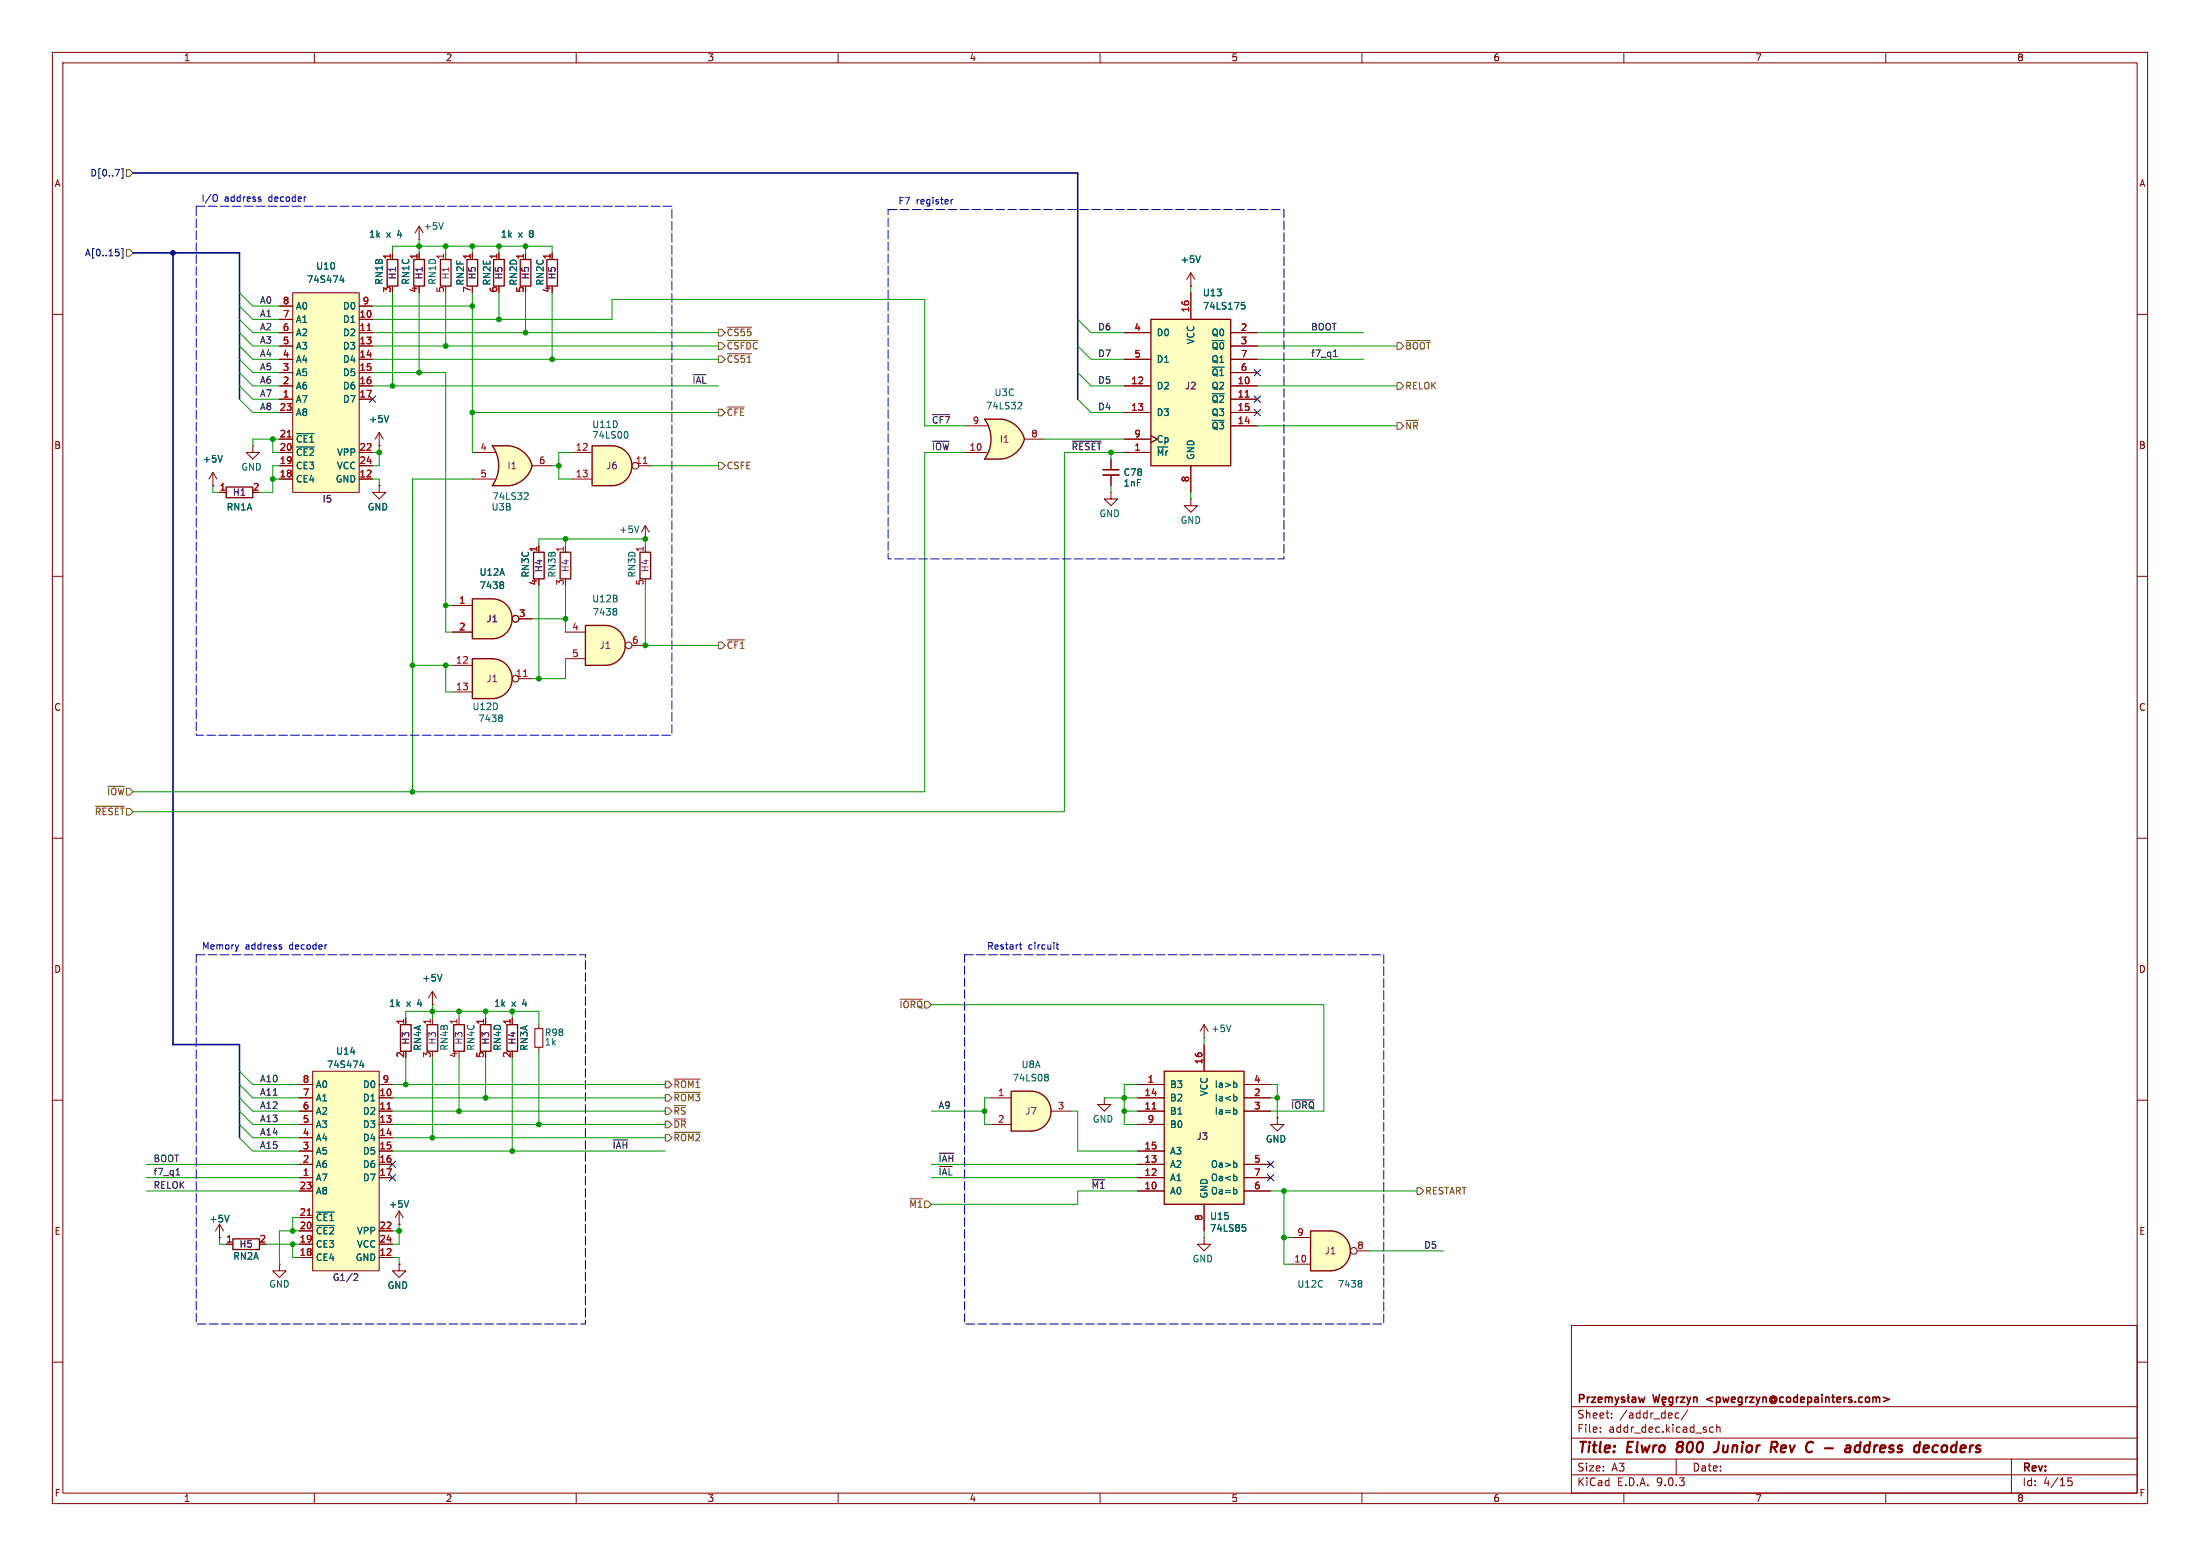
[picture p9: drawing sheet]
<svg xmlns="http://www.w3.org/2000/svg" width="420mm" height="297mm" viewBox="0 0 420 297" stroke-linecap="round" stroke-linejoin="round" font-family="sans-serif">
<g fill="none" stroke="#840000" stroke-width=".19">
<path d="M10 10h400v277h-400zM12 12h396v273h-396zM60 10v2M110 10v2M160 10v2M210 10v2M260 10v2M310 10v2M360 10v2M10 60h2M408 60h2M10 110h2"/>
<path d="M408 110h2M10 160h2M408 160h2M10 210h2M408 210h2M41.9 236.2h.1M41.9 233.7l-.8 1.2M41.9 233.7l.8 1.2M41.9 233.7v2.5M300 253h108v32h-108zM10 260h2M300 278.5h108"/>
<path d="M300 274.5h108M300 268.5h108M305.5 273.2v.2M305.5 272.5v.1M307.7 270.5v.2M307.7 269.8v.1M319.8 270.4l.3 .3 .4-.1M320 278.5v3M320.5 269.8l-.4-.1-.3 .3M322.2 269.1l-1.3 1.9M327.1 272.5l-.4-.1-.3 .3 .1 .6h.6M327.7 272.5l.2-.1 .4 .1 .1 .9"/>
<path d="M327.7 271.9v1.5M384 278.5v6.5M408 260h2M60 285v2M110 285v2M160 285v2M210 285v2M260 285v2M300 281.5h108M310 285v2M360 285v2M395.5 282.1h-.7l-.1 .7 .2-.1h.5l.2 .2-.1 .5-.2 .2-.6-.2"/>
</g>
<path d="M320.2 276.3l-.2 .5 .2 .3M328.2 275.2l-.2 1.4a.74 .74 0 0 1-.9 .6M338.3 275.2l.9 .1a.58 .58 0 0 1-.3 1h-.8M338.6 276.3l.5 .9M352.4 276h.8M354.3 276h.8M355 277.1l-.6 .1M355.2 275.2l-.2 2M356.4 275.9l-.5 .4v.5l.1 .3 .6 .1M370 276a.66 .66 0 0 0-1 .3l-.1 .5 .2 .3h.7" fill="none" stroke="#840000" stroke-width=".4"/>
<g fill="none" stroke="#840000" stroke-width=".3">
<path d="M301.5 267l.8-.1 .1-.2-.1-.4-.2-.1h-.6v1.5M303 266.7v1M303.5 266.7l-.3 .1-.2 .2M303.8 266.7h.8l-.8 1h.8M305.1 267.2l.7-.2v-.2l-.5-.1-.2 .2 .1 .7h.6M306.5 266.8l.4-.1 .2 .2M306.5 266.7v1M307.1 266.9l.2-.2 .4 .1 .1 .9M307.1 266.9v.8M308.3 266.7l.4 1M308.7 267.7l-.4 .5M309 266.7l-.3 1"/>
<path d="M310.1 266.8l-.3-.1-.3 .2 .1 .2 .5 .2v.3h-.6M310.8 266.2v1.3l.2 .2M311 266.7l-.4 .3M311.6 266.8h.6l.1 .9M312.3 267l-.5 .1a.29 .29 0 0 0-.3 .3 .29 .29 0 0 0 .3 .3l.5-.1M312.8 266.7l.3 1 .3-.7 .3 .7 .3-1M315.5 266.2l.4 1.5 .3-1.1 .3 1.1 .3-1.5M317.3 267.2l.7-.2v-.2l-.5-.1-.2 .2 .1 .7h.6M317.7 267.7l-.2 .3 .3 .2M319.3 266.8l-.4-.1-.3 .3 .2 .6h.5M319.3 266.7v1.2l-.3 .3-.3-.1M320 266.7v1"/>
<path d="M320.5 266.7l-.3 .1-.2 .2M320.8 266.7h.8l-.8 1h.8M322 266.7l.4 1M322.4 267.7l-.4 .5M322.8 266.7l-.4 1M323.3 266.8l.2-.1 .4 .1 .1 .9M323.3 266.7v1M359.5 266.7l1.2 .4-1.2 .4"/>
</g>
<path d="M43.7 232l-.4 1.2" fill="none" stroke="#006464" stroke-width=".19"/>
<path d="M115.6 119.4a3.8 3.8 0 0 1 3.8 3.8 3.8 3.8 0 0 1-3.8 3.8z" fill="#ffffc2" stroke="#ffffc2" stroke-width=".19"/>
<path d="M111.8 119.4h3.8v7.6h-3.8z" fill="#ffffc2"/>
<path d="M111.8 119.4h3.8a3.8 3.8 0 0 1 3.8 3.8 3.8 3.8 0 0 1-3.8 3.8h-3.8zM122.2 105.4h2v5.1h-2z" fill="none" stroke="#840000" stroke-width=".25"/>
<g fill="none" stroke="#840000" stroke-width=".19">
<path d="M72.4 92.7v1.3h1.3l-1.3 1.3-1.3-1.3h1.3M72.4 92.7h.1M123.2 102.9h.1M123.2 100.3v2.6M123.2 104.1v1.3M123.2 100.3l-.8 1.3M123.2 100.3l.8 1.3M107.9 120.7h3.9M107.9 125.7h3.9M120.6 123.2h2.6"/>
<circle cx="120" cy="123.2" r=".63"/>
</g>
<path d="M117.5 116.1l.2 .3-.2 .3 .2 .2v.3l-.2 .2M122 100.4l-.5 1.3" fill="none" stroke="#006464" stroke-width=".19"/>
<path d="M116.8 85.1a3.8 3.8 0 0 1 3.8 3.8 3.8 3.8 0 0 1-3.8 3.8z" fill="#ffffc2" stroke="#ffffc2" stroke-width=".19"/>
<path d="M113 85.1h3.8v7.6h-3.8z" fill="#ffffc2"/>
<path d="M113 85.1h3.8a3.8 3.8 0 0 1 3.8 3.8 3.8 3.8 0 0 1-3.8 3.8h-3.8z" fill="none" stroke="#840000" stroke-width=".25"/>
<g fill="none" stroke="#840000" stroke-width=".19">
<path d="M109.2 86.4h3.8M109.2 91.4h3.8M121.9 88.9h2.6M229.9 236.2v1.3h1.2l-1.2 1.3-1.3-1.3h1.3M229.9 236.2h.1"/>
<circle cx="121.3" cy="88.9" r=".63"/>
</g>
<path d="M122.8 88.5h.7" fill="none" stroke="#a90000" stroke-width=".19"/>
<path d="M119.6 82.4a.79 .79 0 0 1 0 1.2" fill="none" stroke="#006464" stroke-width=".19"/>
<path d="M222.2 204.5h15.3v25.4h-15.3z" fill="#ffffc2"/>
<path d="M222.2 204.5h15.3v25.4h-15.3z" fill="none" stroke="#840000" stroke-width=".25"/>
<g fill="none" stroke="#840000" stroke-width=".19">
<path d="M102.9 195.6v.7M102.9 199.9v.8M229.9 199.4v5.1M217.2 207h5M217.2 209.6h5M217.2 212.1h5M217.2 214.6h5M217.2 219.7h5M237.5 207h5.1M237.5 209.6h5.1M237.5 212.1h5.1M243.8 213.4v1.2h1.3l-1.3 1.3-1.2-1.3h1.2"/>
<path d="M243.8 213.4h.1M217.2 222.2h5M217.2 224.8h5M217.2 227.3h5M229.9 229.9v5M237.5 222.2h5.1M237.5 224.8h5.1M237.5 227.3h5.1"/>
</g>
<path d="M220 211.7h.7" fill="none" stroke="#a90000" stroke-width=".19"/>
<path d="M235.6 206.7l.4 .1 .1 .2v.5l-.5 .1M235.6 209.3h.4l.1 .2v.5l-.5 .1M235.6 211.8l.4 .1 .1 .2v.4l-.5 .2M235.9 222l.2 .2v.4l-.2 .2M235.9 224.5l.2 .3v.3l-.2 .3M235.9 227.1l.2 .2v.4l-.2 .2M237.2 233.8h.6M237.3 234.2h.3l.2 .3-.1 .5h-.4" fill="none" stroke="#006464" stroke-width=".19"/>
<path d="M102.1 196.3h1.5v3.6h-1.5z" fill="none" stroke="#840000" stroke-width=".2"/>
<path d="M254 234.9a3.8 3.8 0 0 1 3.8 3.9 3.8 3.8 0 0 1-3.8 3.8z" fill="#ffffc2" stroke="#ffffc2" stroke-width=".19"/>
<path d="M250.2 234.9h3.8v7.7h-3.8z" fill="#ffffc2"/>
<path d="M44.4 236.5h5.1v2h-5.1zM250.2 234.9h3.8a3.8 3.8 0 0 1 3.8 3.9 3.8 3.8 0 0 1-3.8 3.8h-3.8z" fill="none" stroke="#840000" stroke-width=".25"/>
<g fill="none" stroke="#840000" stroke-width=".19">
<path d="M72.4 85.1h.1M72.4 82.6l-.8 1.2M72.4 82.6l.8 1.2M72.4 82.6v2.5M43.2 237.5h1.2M246.4 236.2h3.8M259.1 238.8h2.5M246.4 241.3h3.8"/>
<circle cx="258.4" cy="238.8" r=".63"/>
</g>
<path d="M74.2 79.3l-.4 1.3M259.7 244.4l.3 .3-.3 .3 .3 .2v.2l-.3 .3" fill="none" stroke="#006464" stroke-width=".19"/>
<path d="M59.7 204.5h12.7v38.1h-12.7z" fill="#ffffc2"/>
<g fill="none" stroke="#840000" stroke-width=".19">
<path d="M48.3 85.1v1.3h1.2l-1.2 1.2-1.3-1.2h1.3M48.3 85.1h.1M92.7 194.3v1.3M97.8 194.3v1.3M57.1 207h2.6M57.1 209.6h2.6M57.1 212.1h2.6M57.1 214.6h2.6M57.1 217.2h2.6M57.1 219.7h2.6M59.7 204.5h12.7v38.1h-12.7zM72.4 207h2.5"/>
<path d="M72.4 209.6h2.5M72.4 212.1h2.5M72.4 214.6h2.5M72.4 217.2h2.5M72.4 219.7h2.5M57.1 222.2h2.6M57.1 224.8h2.6M57.1 227.3h2.6M57.1 232.4h2.6M57.1 234.9h2.6M57.1 237.5h2.6M72.4 222.2h2.5"/>
<path d="M72.4 224.8h2.5M72.4 234.9h2.5M72.4 237.5h2.5M53.3 241.3v1.3h1.3l-1.3 1.2-1.2-1.2h1.2M53.3 241.3h.1M57.1 240h2.6M72.4 240h2.5M76.2 241.3v1.3h1.3l-1.3 1.2-1.3-1.2h1.3M76.2 241.3h.1"/>
</g>
<path d="M69 202.4l-.3 1h.8M69.3 202.9v.9M60.4 231.4h3.4M60.4 233.9h3.4" fill="none" stroke="#006464" stroke-width=".19"/>
<path d="M73.9 211.7h.7M58.7 232h.7" fill="none" stroke="#a90000" stroke-width=".19"/>
<path d="M67.8 243.1l.4 .1 .1 .3-.8 .9h.8" fill="none" stroke="#840084" stroke-width=".19"/>
<path d="M91.7 195.6h2v5.1h-2zM96.8 195.6h2v5.1h-2z" fill="none" stroke="#840000" stroke-width=".25"/>
<path d="M196.8 208.3a3.8 3.8 0 0 1 3.8 3.8 3.8 3.8 0 0 1-3.8 3.8z" fill="#ffffc2" stroke="#ffffc2" stroke-width=".19"/>
<path d="M193 208.3h3.8v7.6h-3.8z" fill="#ffffc2"/>
<path d="M193 208.3h3.8a3.8 3.8 0 0 1 3.8 3.8 3.8 3.8 0 0 1-3.8 3.8h-3.8z" fill="none" stroke="#840000" stroke-width=".25"/>
<g fill="none" stroke="#840000" stroke-width=".19">
<path d="M227.3 54.6h.1M227.3 52.1l-.7 1.2M227.3 52.1l.8 1.2M227.3 52.1v2.5M212.1 94v1.3h1.3l-1.3 1.2-1.3-1.2h1.3M212.1 94h.1M212.1 87.6v2.1M212.1 90.7v2M227.3 95.3v1.2h1.3l-1.3 1.3-1.2-1.3h1.2M227.3 95.3h.1M189.2 209.6h3.8M189.2 214.6h3.8"/>
<path d="M200.7 212.1h3.8M210.8 209.6v1.2h1.3l-1.3 1.3-1.3-1.3h1.3M210.8 209.6h.1"/>
</g>
<path d="M229.1 48.8l-.4 1.3M199.7 205h.2l.2 .3-.2 .3M199.7 205.6h.2M199.9 205.6l.2 .2v.3l-.1 .2h-.3" fill="none" stroke="#006464" stroke-width=".19"/>
<path d="M210.6 89.7h3" fill="none" stroke="#840000" stroke-width=".3"/>
<path d="M210.6 90.7h3" fill="none" stroke="#840000" stroke-width=".33"/>
<path d="M219.7 61h15.2v27.9h-15.2z" fill="#ffffc2"/>
<path d="M89.2 49.5h2v5.1h-2zM219.7 61h15.2v27.9h-15.2z" fill="none" stroke="#840000" stroke-width=".25"/>
<g fill="none" stroke="#840000" stroke-width=".19">
<path d="M90.2 48.3v1.2M227.3 55.9v5.1M214.6 63.5h5.1M214.6 68.6h5.1M214.6 73.7h5.1M214.6 78.7h5.1M234.9 63.5h5.1M234.9 68.6h5.1M234.9 73.7h5.1M234.9 78.7h5.1M234.9 66h5.1M234.9 71.1h5.1"/>
<path d="M234.9 76.2h5.1M214.6 83.8h5.1M214.6 86.4h5.1M219.7 83.2l1.3 .6-1.3 .7M227.3 88.9v5.1M234.9 81.3h5.1"/>
</g>
<path d="M237.7 75.8h.8" fill="none" stroke="#a90000" stroke-width=".19"/>
<path d="M237 57.7h.6M237.1 58.2h.3l.3 .3-.1 .4-.5 .1" fill="none" stroke="#006464" stroke-width=".19"/>
<path d="M94 125.7a3.8 3.8 0 0 1 3.8 3.8 3.8 3.8 0 0 1-3.8 3.9z" fill="#ffffc2" stroke="#ffffc2" stroke-width=".19"/>
<path d="M90.2 125.7h3.8v7.7h-3.8z" fill="#ffffc2"/>
<path d="M90.2 125.7h3.8a3.8 3.8 0 0 1 3.8 3.8 3.8 3.8 0 0 1-3.8 3.9h-3.8z" fill="none" stroke="#840000" stroke-width=".25"/>
<g fill="none" stroke="#840000" stroke-width=".19">
<path d="M86.4 127h3.8M86.4 132.1h3.8M99.1 129.5h2.5"/>
<circle cx="98.4" cy="129.5" r=".63"/>
</g>
<path d="M99.9 129.1h.8" fill="none" stroke="#a90000" stroke-width=".19"/>
<path d="M95.7 136.5l.2 .2-.2 .3 .2 .3v.2l-.2 .2" fill="none" stroke="#006464" stroke-width=".19"/>
<path d="M94 114.3a3.8 3.8 0 0 1 3.8 3.8 3.8 3.8 0 0 1-3.8 3.8z" fill="#ffffc2" stroke="#ffffc2" stroke-width=".19"/>
<path d="M90.2 114.3h3.8v7.6h-3.8z" fill="#ffffc2"/>
<path d="M73.9 49.5h2v5.1h-2zM79 49.5h2v5.1h-2zM90.2 114.3h3.8a3.8 3.8 0 0 1 3.8 3.8 3.8 3.8 0 0 1-3.8 3.8h-3.8zM76.5 195.6h2v5.1h-2zM81.5 195.6h2.1v5.1h-2.1zM86.6 195.6h2v5.1h-2z" fill="none" stroke="#840000" stroke-width=".25"/>
<g fill="none" stroke="#840000" stroke-width=".19">
<path d="M74.9 48.3v1.2M80 45.7h.1M80 43.2l-.8 1.3M80 43.2l.8 1.3M80 43.2v2.5M80 48.3v1.2M40.6 92.7h.1M40.6 90.2l-.7 1.2M40.6 90.2l.8 1.2M40.6 90.2v2.5M86.4 115.6h3.8M99.1 118.1h2.5"/>
<path d="M86.4 120.7h3.8M77.5 194.3v1.3M82.5 191.8h.1M82.5 189.2l-.7 1.3M82.5 189.2l.8 1.3M82.5 189.2v2.6M82.5 194.3v1.3M87.6 194.3v1.3"/>
<circle cx="98.4" cy="118.1" r=".63"/>
</g>
<path d="M84.6 42.5l-.4 1.3M42.5 86.9l-.5 1.3M95.9 111.1l.2 .2-.2 .3 .2 .3v.2l-.2 .2M84.4 186l-.5 1.3" fill="none" stroke="#006464" stroke-width=".19"/>
<path d="M188 80h3.1M188 87.6h3.1" fill="none" stroke="#ffffc2" stroke-width=".19"/>
<g fill="#ffffc2" stroke="#ffffc2" stroke-width=".19">
<path d="M190.6 82.5l5 1.3a5.2 5.2 0 0 1-4.4 3.8z"/>
<path d="M191.2 80a5.1 5.1 0 0 1 4.4 3.8l-5 1.3z"/>
</g>
<path d="M188 80h3.1v7.6h-3.1a6.7 6.7 0 0 0 0-7.6z" fill="#ffffc2"/>
<path d="M104.4 49.5h2v5.1h-2zM188 80h3.1a5.1 5.1 0 0 1 4.5 3.8 5.2 5.2 0 0 1-4.4 3.8h-3.2a6.6 6.6 0 0 0 0-7.6zM101.9 105.4h2v5.1h-2z" fill="none" stroke="#840000" stroke-width=".25"/>
<path d="M105.4 48.3v1.2M184.1 81.3h4.4M184.1 86.4h4.4M195.6 83.8h3.8M102.9 104.1v1.3M229.9 198.1h.1M229.9 195.6l-.8 1.3M229.9 195.6l.7 1.3M229.9 195.6v2.5" fill="none" stroke="#840000" stroke-width=".19"/>
<path d="M194.5 76.8h.4l.2 .3-.8 .9h.8M235 195.7l-.4 1.2" fill="none" stroke="#006464" stroke-width=".19"/>
<path d="M94 85.1h3.2M94 92.7h3.2" fill="none" stroke="#ffffc2" stroke-width=".19"/>
<g fill="#ffffc2" stroke="#ffffc2" stroke-width=".19">
<path d="M96.6 87.5l5 1.4a5.2 5.2 0 0 1-4.4 3.8z"/>
<path d="M97.2 85.1a5.1 5.1 0 0 1 4.4 3.8l-5 1.3z"/>
</g>
<path d="M94 85.1h3.2v7.6h-3.2a6.7 6.7 0 0 0 0-7.6z" fill="#ffffc2"/>
<path d="M94.2 49.5h2.1v5.1h-2.1zM99.3 49.5h2v5.1h-2zM43.2 93h5.1v2h-5.1zM94 85.1h3.2a5.1 5.1 0 0 1 4.4 3.8 5.2 5.2 0 0 1-4.4 3.8h-3.2a6.6 6.6 0 0 0 0-7.6zM106.9 105.4h2.1v5.1h-2.1z" fill="none" stroke="#840000" stroke-width=".25"/>
<path d="M95.2 48.3v1.2M100.3 48.3v1.2M41.9 94h1.3M90.2 86.4h4.3M90.2 91.4h4.3M101.6 88.9h3.8M107.9 104.1v1.3M76.2 233.7h.1M76.2 231.1l-.8 1.3M76.2 231.1l.8 1.3M76.2 231.1v2.6" fill="none" stroke="#840000" stroke-width=".19"/>
<path d="M100.3 94.1h.4l.1 .3-.8 .9h.8M78 229.2l-.4 1.2" fill="none" stroke="#006464" stroke-width=".19"/>
<path d="M55.9 55.9h12.7v38.1h-12.7z" fill="#ffffc2"/>
<g fill="none" stroke="#840000" stroke-width=".19">
<path d="M53.3 58.4h2.6M55.9 55.9h12.7v38.1h-12.7zM68.6 58.4h2.5M74.9 48.3v1.2M80 48.3v1.2M85.1 48.3v1.2M90.2 48.3v1.2M95.2 48.3v1.2M100.3 48.3v1.2M105.4 48.3v1.2M227.3 54.6h.1M227.3 55.9v5.1"/>
<path d="M53.3 61h2.6M53.3 63.5h2.6M53.3 66h2.6M53.3 68.6h2.6M53.3 71.1h2.6M53.3 73.7h2.6M53.3 76.2h2.6M53.3 78.7h2.6M68.6 61h2.5M68.6 63.5h2.5M68.6 66h2.5M68.6 68.6h2.5"/>
<path d="M68.6 71.1h2.5M68.6 73.7h2.5M68.6 76.2h2.5M214.6 63.5h5.1M214.6 68.6h5.1M214.6 73.7h5.1M214.6 78.7h5.1M234.9 63.5h5.1M234.9 66h5.1M234.9 68.6h5.1M234.9 71.1h5.1M234.9 73.7h5.1"/>
<path d="M234.9 76.2h5.1M234.9 78.7h5.1M40.6 92.7h.1M41.9 94h1.3M53.3 83.8h2.6M53.3 86.4h2.6M53.3 88.9h2.6M53.3 91.4h2.6M68.6 86.4h2.5M68.6 88.9h2.5M68.6 91.4h2.5M72.4 92.7h.1"/>
<path d="M72.4 85.1h.1M212.1 87.6v2.1M212.1 90.7v2M214.6 83.8h5.1M214.6 86.4h5.1M219.7 83.2l1.3 .6-1.3 .7M227.3 88.9v5.1M234.9 81.3h5.1M86.4 115.6h3.8M99.1 118.1h2.5M102.9 104.1v1.3M86.4 120.7h3.8"/>
<path d="M77.5 194.3v1.3M82.5 191.8h.1M92.7 194.3v1.3M97.8 194.3v1.3M229.9 199.4v5.1M57.1 207h2.6M57.1 209.6h2.6M57.1 212.1h2.6M57.1 214.6h2.6M57.1 217.2h2.6M57.1 219.7h2.6M72.4 207h2.5"/>
<path d="M72.4 209.6h2.5M72.4 212.1h2.5M72.4 214.6h2.5M72.4 217.2h2.5M72.4 219.7h2.5M217.2 207h5M217.2 209.6h5M217.2 212.1h5M217.2 214.6h5M217.2 219.7h5M237.5 207h5.1M237.5 209.6h5.1"/>
<path d="M237.5 212.1h5.1M243.8 213.4h.1M41.9 236.2h.1M43.2 237.5h1.2M57.1 237.5h2.6M57.1 222.2h2.6M57.1 224.8h2.6M57.1 227.3h2.6M57.1 232.4h2.6M57.1 234.9h2.6M72.4 237.5h2.5M72.4 222.2h2.5"/>
<path d="M72.4 224.8h2.5M72.4 234.9h2.5M76.2 233.7h.1M217.2 222.2h5M217.2 224.8h5M217.2 227.3h5M229.9 229.9v5M237.5 222.2h5.1M237.5 224.8h5.1M237.5 227.3h5.1M57.1 240h2.6M72.4 240h2.5"/>
<path d="M76.2 241.3h.1"/>
<circle cx="98.4" cy="118.1" r=".63"/>
</g>
<g fill="none" stroke="#006464" stroke-width=".19">
<path d="M65.2 52.6l-.3 .9h.8M65.5 53.1v.8M229.1 48.8l-.4 1.3M237 57.7h.6M237.1 58.2h.3l.3 .3-.1 .4-.5 .1M74.2 79.3l-.4 1.3M42.5 86.9l-.5 1.3M56.6 82.8h3.4M56.6 85.3h3.4M95.9 111.1l.2 .2-.2 .3 .2 .3v.2l-.2 .2M84.4 186l-.5 1.3M69 202.4l-.3 1h.8"/>
<path d="M69.3 202.9v.9M235.6 206.7l.4 .1 .1 .2v.5l-.5 .1M235.6 209.3h.4l.1 .2v.5l-.5 .1M235.6 211.8l.4 .1 .1 .2v.4l-.5 .2M43.7 232l-.4 1.2M60.4 231.4h3.4M60.4 233.9h3.4M78 229.2l-.4 1.2M235.9 222l.2 .2v.4l-.2 .2M235.9 224.5l.2 .3v.3l-.2 .3M235.9 227.1l.2 .2v.4l-.2 .2M237.2 233.8h.6"/>
<path d="M237.3 234.2h.3l.2 .3-.1 .5h-.4"/>
</g>
<path d="M70.1 63.1h.7M237.7 75.8h.8M54.9 83.4h.7M73.9 211.7h.7M220 211.7h.7M58.7 232h.7" fill="none" stroke="#a90000" stroke-width=".19"/>
<path d="M84.1 49.5h2v5.1h-2z" fill="none" stroke="#840000" stroke-width=".25"/>
<g fill="none" stroke="#725600" stroke-width=".19">
<path d="M24.1 32.4h.7l.6 .6-.6 .7h-.7zM24.1 47.6h.7l.6 .7-.6 .6h-.7zM137.2 67.9h.6l.6 .7-.6 .6h-.6zM137.2 78.1h.6l.6 .6-.6 .7h-.6zM137.2 65.4h.6l.6 .6-.6 .7h-.6zM137.2 62.9h.6l.6 .6-.6 .6h-.6zM138.8 67.5h4.7M138.8 77.7h3.3M138.8 65h5.9M138.8 62.5h4.7M266.7 73h.6l.7 .7-.7 .6h-.6zM266.7 65.4h.6l.7 .6-.7 .7h-.6z"/>
<path d="M268.4 65h4.6M137.2 88.3h.6l.6 .6-.6 .6h-.6zM266.7 80.6h.6l.7 .7-.7 .6h-.6zM268.4 80.2h2.3M137.2 122.6h.6l.6 .6-.6 .6h-.6zM138.8 122.1h3.4M18.2 153.9h5.5M20.6 150.1h3.1M171.8 190.7h4.3M127 211.5h.6l.7 .6-.7 .6h-.6zM127 216.5h.6l.7 .7-.7 .6h-.6zM127 208.9h.6l.7 .7-.7 .6h-.6z"/>
<path d="M127 206.4h.6l.7 .6-.7 .6h-.6zM127 214h.6l.7 .6-.7 .7h-.6zM128.7 216.1h5M128.7 208.5h5M128.7 206h5M173.7 228.8h2.4M270.5 226.7h.6l.7 .6-.7 .7h-.6z"/>
</g>
<g fill="none" stroke="#000084" stroke-width=".19">
<path d="M23.2 32.2h.3v1.8h-.3M22.7 48.2v.5M23.2 47.4h.3v1.9h-.3M70.5 75.6l1.2 1.2M71.7 75.6l-1.2 1.2M239.4 70.5l1.2 1.2M239.4 78.1l1.2 1.2M239.4 75.6l1.2 1.2M240.6 70.5l-1.2 1.2M240.6 78.1l-1.2 1.2M240.6 75.6l-1.2 1.2M74.3 224.2l1.2 1.2"/>
<path d="M74.3 221.6l1.2 1.3M75.5 224.2l-1.2 1.2M75.5 221.6l-1.2 1.3M242 224.2l1.2 1.2M242 221.6l1.2 1.3M243.2 224.2l-1.2 1.2M243.2 221.6l-1.2 1.3"/>
</g>
<path d="M178 79.1h3.3M254.6 68.1h.7M254.8 67l.1-.2v1.3M178 84.2h3.2M204.7 84.2h5.5M246.6 210h4.3M33.6 224.3h.7M33.8 223.2l.2-.2v1.3" fill="none" stroke="#0f0f0f" stroke-width=".19"/>
<path d="M25.4 33h180.3v43.2M25.4 48.3h20.3v27.9M33 48.3v151.1h12.7v17.8" fill="none" stroke="#000084" stroke-width=".3"/>
<g fill="none" stroke="#009600" stroke-width=".19">
<path d="M45.7 58.4l2.6 2.6h5M45.7 55.9l2.6 2.5h5M71.1 58.4h19.1M74.9 48.3v-1.3h30.5v1.3M74.9 55.9v17.8M80 45.7v2.6M80 55.9v15.2M85.1 47v1.3M85.1 55.9v10.1M90.2 47v1.3M90.2 55.9v30.5M95.2 47v1.3"/>
<path d="M95.2 55.9v5.1M100.3 47v1.3M100.3 55.9v7.6M105.4 55.9v12.7M227.3 54.6v1.3M45.7 66l2.6 2.6h5M45.7 61l2.6 2.5h5M45.7 63.5l2.6 2.5h5M45.7 71.1l2.6 2.6h5M45.7 76.2l2.6 2.5h5M45.7 73.7l2.6 2.5h5M45.7 68.6l2.6 2.5h5"/>
<path d="M71.1 61h45.7v-3.8h59.7v24.1h7.6M71.1 68.6h66.1M71.1 63.5h66.1M71.1 66h66.1M71.1 73.7h66.1M71.1 71.1h14v49.6h1.3M90.2 78.7h47M205.7 66l2.6 2.6h6.3M205.7 61l2.6 2.5h6.3M205.7 71.1l2.6 2.6h6.3M205.7 76.2l2.6 2.5h6.3M240 68.6h20.3"/>
<path d="M240 63.5h20.3M240 66h26.7M240 73.7h26.7M40.6 92.7v1.3h1.3M52.1 83.8v2.6h1.2M52.1 91.4h1.2M53.3 83.8h-5v1.3M53.3 88.9h-1.2v5.1h-2.6M71.1 86.4h1.3M71.1 91.4h1.3v1.3M72.4 85.1v3.8h-1.3M90.2 91.4h-11.5v59.7"/>
<path d="M105.4 88.9h1.3M109.2 86.4h-2.5v5h2.5M124.5 88.9h12.7M184.1 86.4h-7.6v64.7h-151.1M199.4 83.8h15.2M212.1 86.4v1.2M212.1 92.7v1.3M214.6 86.4h-11.4v68.5h-177.8M227.3 94v1.3M240 81.3h26.7M85.1 115.6h1.3M101.6 118.1h6.3"/>
<path d="M102.9 104.1v-1.2h20.3v1.2M102.9 111.8v17.7M107.9 102.9v1.2M107.9 111.8v8.9M123.2 111.8v11.4h14M78.7 127h7.7M85.1 127v5.1h1.3M107.9 125.7v3.8h-6.3M77.5 194.3v-1.3h25.4v2.6M82.5 191.8v2.5M87.6 193v1.3M92.7 193v1.3"/>
<path d="M97.8 193v1.3M177.8 191.8h74.9v20.3h-10.1M229.9 198.1v1.3M45.7 212.1l2.6 2.5h8.8M45.7 209.6l2.6 2.5h8.8M45.7 217.2l2.6 2.5h8.8M45.7 207l2.6 2.6h8.8M45.7 214.6l2.6 2.6h8.8M45.7 204.5l2.6 2.5h8.8M74.9 214.6h52.1M74.9 212.1h52.1M74.9 219.7h52.1"/>
<path d="M74.9 209.6h52.1M74.9 217.2h52.1M74.9 207h52.1M77.5 201.9v5.1M82.5 201.9v15.3M87.6 201.9v10.2M92.7 201.9v7.7M97.8 201.9v17.8M102.9 200.7v13.9M177.8 212.1h10.2M189.2 209.6h-1.2v5h1.2M204.5 212.1h1.2v7.6h11.5"/>
<path d="M210.8 209.6h6.4M214.6 212.1h2.6M217.2 207h-2.6v7.6h2.6M242.6 209.6h1.2M242.6 207h1.2v6.4M27.9 222.2h29.2M27.9 227.3h29.2M27.9 224.8h29.2M41.9 236.2v1.3h1.3M50.8 237.5h6.3M55.9 237.5v2.5h1.2M57.1 232.4h-1.2v2.5"/>
<path d="M57.1 234.9h-3.8v6.4M74.9 234.9h1.3M76.2 233.7v3.8h-1.3M177.8 222.2h39.4M177.8 224.8h39.4M217.2 227.3h-11.5v2.6h-27.9M229.9 234.9v1.3M242.6 227.3h27.9M245.1 227.3v14h1.3M245.1 236.2h1.3M261.6 238.8h14M74.9 240h1.3v1.3"/>
</g>
<g fill="none" stroke="#0000c2" stroke-width=".19">
<path d="M41.2 37.2h.1a.81 .81 0 0 1-.1 1.2M49.5 38l.3 .1v.1l-.4 .2M49.5 37.6h.3M58.3 37.6h.1M181.6 38.1v.8M181.9 38.1l-.3 .2M194.8 179.9v1.1l.3 .2M201.8 179.9v1.1l.3 .2M45.5 180.3l-.3 .9M53.4 180.3l.4 .1M53.4 180.8h.4v.2l-.4 .2M62.3 180.3h.1"/>
<path d="M194.6 180.3h.5M201.6 180.3h.5"/>
</g>
<path d="M37.5 39.4h90.8v100.9h-90.8zM169.5 40h75.6v66.7h-75.6zM37.5 182.2h74.3v70.5h-74.3zM184.1 182.2h80.1v70.5h-80.1z" fill="none" stroke="#0000c2" stroke-width=".19" stroke-dasharray="1.7 .6"/>
<path d="M67.8 243.1l.4 .1 .1 .3-.8 .9h.8" fill="none" stroke="#840084" stroke-width=".19"/>
<g fill="#009600" stroke="#009600" stroke-width=".19">
<circle cx="102.9" cy="129.5" r=".46"/>
<circle cx="123.2" cy="123.2" r=".46"/>
<circle cx="123.2" cy="102.9" r=".46"/>
<circle cx="107.9" cy="118.1" r=".46"/>
<circle cx="107.9" cy="102.9" r=".46"/>
<circle cx="85.1" cy="115.6" r=".46"/>
<circle cx="78.7" cy="127" r=".46"/>
<circle cx="55.9" cy="234.9" r=".46"/>
<circle cx="55.9" cy="237.5" r=".46"/>
<circle cx="97.8" cy="193" r=".46"/>
<circle cx="82.5" cy="193" r=".46"/>
<circle cx="87.6" cy="193" r=".46"/>
<circle cx="92.7" cy="193" r=".46"/>
<circle cx="85.1" cy="127" r=".46"/>
<circle cx="78.7" cy="151.1" r=".46"/>
<circle cx="85.1" cy="66" r=".46"/>
<circle cx="80" cy="71.1" r=".46"/>
<circle cx="74.9" cy="73.7" r=".46"/>
<circle cx="72.4" cy="86.4" r=".46"/>
<circle cx="52.1" cy="83.8" r=".46"/>
<circle cx="52.1" cy="91.4" r=".46"/>
<circle cx="85.1" cy="47" r=".46"/>
<circle cx="80" cy="47" r=".46"/>
<circle cx="77.5" cy="207" r=".46"/>
<circle cx="76.2" cy="234.9" r=".46"/>
<circle cx="87.6" cy="212.1" r=".46"/>
<circle cx="97.8" cy="219.7" r=".46"/>
<circle cx="92.7" cy="209.6" r=".46"/>
<circle cx="82.5" cy="217.2" r=".46"/>
<circle cx="188" cy="212.1" r=".46"/>
<circle cx="102.9" cy="214.6" r=".46"/>
<circle cx="214.6" cy="209.6" r=".46"/>
<circle cx="100.3" cy="63.5" r=".46"/>
<circle cx="105.4" cy="68.6" r=".46"/>
<circle cx="90.2" cy="78.7" r=".46"/>
<circle cx="106.7" cy="88.9" r=".46"/>
<circle cx="243.8" cy="209.6" r=".46"/>
<circle cx="245.1" cy="227.3" r=".46"/>
<circle cx="214.6" cy="212.1" r=".46"/>
<circle cx="245.1" cy="236.2" r=".46"/>
<circle cx="95.2" cy="61" r=".46"/>
<circle cx="90.2" cy="58.4" r=".46"/>
<circle cx="90.2" cy="47" r=".46"/>
<circle cx="95.2" cy="47" r=".46"/>
<circle cx="100.3" cy="47" r=".46"/>
</g>
<circle cx="33" cy="48.3" r=".46" fill="#000084" stroke="#000084" stroke-width=".19"/>
<g font-size="2.8" fill="#840000">
<text x="301" y="277.9">Title:</text>
<text x="310.6" y="277.9">Elwro</text>
<text x="321" y="277.9">800</text>
<text x="329" y="277.9">Junior</text>
<text x="340.5" y="277.9">Rev</text>
<text x="348" y="277.9">C</text>
<text x="352.4" y="277.9">-</text>
<text x="357.2" y="277.9">address</text>
<text x="371.1" y="277.9">decoders</text>
</g>
<g font-size="2.1" fill="#840000">
<text x="326.5" y="268.2">&lt;pwegrzyn@codepainters.com&gt;</text>
<text x="301" y="273.7">File:</text>
<text x="301" y="271">Sheet:</text>
<text x="307.1" y="273.7">addr_dec.kicad_sch</text>
<text x="309.2" y="271">/addr_dec/</text>
<text x="301" y="281.1">Size:</text>
<text x="307.6" y="281.1">A3</text>
<text x="323" y="281.1">Date:</text>
<text x="386" y="281.3">Rev:</text>
<text x="301" y="283.9">KiCad</text>
<text x="308.7" y="283.9">E.D.A.</text>
<text x="316.3" y="283.9">9.0.3</text>
<text x="386" y="283.9">Id:</text>
<text x="390.1" y="283.9">4/15</text>
</g>
<g font-size="1.8" fill="#840000">
<text x="35" y="11.9">1</text>
<text x="85" y="11.9">2</text>
<text x="135" y="11.9">3</text>
<text x="185" y="11.9">4</text>
<text x="235" y="11.9">5</text>
<text x="285" y="11.9">6</text>
<text x="335" y="11.9">7</text>
<text x="385" y="11.9">8</text>
<text x="10.3" y="35.9">A</text>
<text x="408.3" y="35.9">A</text>
<text x="10.3" y="85.9">B</text>
<text x="408.2" y="85.9">B</text>
<text x="10.3" y="135.9">C</text>
<text x="408.2" y="135.9">C</text>
<text x="10.3" y="185.9">D</text>
<text x="408.2" y="185.9">D</text>
<text x="10.3" y="235.9">E</text>
<text x="408.3" y="235.9">E</text>
<text x="10.3" y="285.9">F</text>
<text x="35" y="286.9">1</text>
<text x="85" y="286.9">2</text>
<text x="135" y="286.9">3</text>
<text x="185" y="286.9">4</text>
<text x="235" y="286.9">5</text>
<text x="285" y="286.9">6</text>
<text x="335" y="286.9">7</text>
<text x="385" y="286.9">8</text>
<text x="408.3" y="285.9">F</text>
</g>
<g font-size="1.8" fill="#000084">
<text x="17.1" y="33.9">D[0..7]</text>
<text x="16.1" y="49.1">A[0..15]</text>
</g>
<g font-size="1.8" fill="#0000c2">
<text x="38.4" y="38.7">I/O</text>
<text x="42.8" y="38.7">address</text>
<text x="51.4" y="38.7">decoder</text>
<text x="171.4" y="39.2">F7</text>
<text x="174.9" y="39.2">register</text>
<text x="38.5" y="181.5">Memory</text>
<text x="46.8" y="181.5">address</text>
<text x="55.3" y="181.5">decoder</text>
<text x="188.3" y="181.5">Restart</text>
<text x="196.3" y="181.5">circuit</text>
</g>
<g font-size="1.8" fill="#006464">
<text x="70.4" y="45.6">1k</text>
<text x="73.8" y="45.6">x</text>
<text x="76" y="45.6">4</text>
<text x="80.8" y="44">+5V</text>
<text x="95.5" y="45.6">1k</text>
<text x="98.9" y="45.6">x</text>
<text x="101.1" y="45.6">8</text>
<text x="60.3" y="51.7">U10</text>
<text x="84.8" y="49.6" transform="rotate(-90 84.8 49.6)">1</text>
<text x="225.3" y="50.4">+5V</text>
<text x="56.4" y="59.3">A0</text>
<text x="58.5" y="54.2">74S474</text>
<text x="65.4" y="59.3">D0</text>
<text x="73.3" y="54.5" transform="rotate(-90 73.3 54.5)">RN1B</text>
<text x="78.3" y="54.5" transform="rotate(-90 78.3 54.5)">RN1C</text>
<text x="83.4" y="54.5" transform="rotate(-90 83.4 54.5)">RN1D</text>
<text x="88.7" y="54.6" transform="rotate(-90 88.7 54.6)">RN2F</text>
<text x="93.8" y="54.6" transform="rotate(-90 93.8 54.6)">RN2E</text>
<text x="98.9" y="54.6" transform="rotate(-90 98.9 54.6)">RN2D</text>
<text x="104" y="54.6" transform="rotate(-90 104 54.6)">RN2C</text>
<text x="229.5" y="56.7">U13</text>
<text x="229.5" y="59.3">74LS175</text>
<text x="56.4" y="61.8">A1</text>
<text x="56.4" y="64.4">A2</text>
<text x="65.4" y="61.8">D1</text>
<text x="65.4" y="64.4">D2</text>
<text x="220.7" y="64.4">D0</text>
<text x="228.2" y="65.8" transform="rotate(-90 228.2 65.8)">VCC</text>
<text x="231.2" y="64.4">Q0</text>
<text x="56.4" y="66.9">A3</text>
<text x="56.4" y="69.4">A4</text>
<text x="56.4" y="72">A5</text>
<text x="65.4" y="66.9">D3</text>
<text x="65.4" y="69.4">D4</text>
<text x="65.4" y="72">D5</text>
<text x="220.7" y="69.4">D1</text>
<text x="231.2" y="66.9">~{Q0}</text>
<text x="231.2" y="69.4">Q1</text>
<text x="231.2" y="72">~{Q1}</text>
<text x="56.4" y="74.5">A6</text>
<text x="56.4" y="77.1">A7</text>
<text x="65.4" y="74.5">D6</text>
<text x="65.4" y="77.1">D7</text>
<text x="189.8" y="75.8">U3C</text>
<text x="220.7" y="74.5">D2</text>
<text x="231.2" y="74.5">Q2</text>
<text x="231.2" y="77.1">~{Q2}</text>
<text x="56.4" y="79.6">A8</text>
<text x="70.4" y="80.9">+5V</text>
<text x="112.9" y="83.9">74LS00</text>
<text x="113" y="81.9">U11D</text>
<text x="188.1" y="78.3">74LS32</text>
<text x="220.7" y="79.6">D3</text>
<text x="231.2" y="79.6">Q3</text>
<text x="231.2" y="82.1">~{Q3}</text>
<text x="38.6" y="88.5">+5V</text>
<text x="56.4" y="84.7">~{CE1}</text>
<text x="56.4" y="87.2">~{CE2}</text>
<text x="56.4" y="89.8">CE3</text>
<text x="64.2" y="87.2">VPP</text>
<text x="64.2" y="89.8">VCC</text>
<text x="220.7" y="84.7">Cp</text>
<text x="220.7" y="87.2">~{Mr}</text>
<text x="228.2" y="87.9" transform="rotate(-90 228.2 87.9)">GND</text>
<text x="46" y="90">GND</text>
<text x="56.4" y="92.3">CE4</text>
<text x="64" y="92.3">GND</text>
<text x="93.9" y="95.6">74LS32</text>
<text x="214.4" y="93.1">1nF</text>
<text x="214.4" y="91">C78</text>
<text x="43.2" y="97.6">RN1A</text>
<text x="70.1" y="97.6">GND</text>
<text x="93.8" y="97.6">U3B</text>
<text x="118.1" y="102">+5V</text>
<text x="209.8" y="98.9">GND</text>
<text x="225.3" y="100.2">GND</text>
<text x="107.7" y="105.5" transform="rotate(-90 107.7 105.5)">1</text>
<text x="122.9" y="105.5" transform="rotate(-90 122.9 105.5)">1</text>
<text x="91.5" y="110.1">U12A</text>
<text x="91.5" y="112.6">7438</text>
<text x="101.2" y="110.3" transform="rotate(-90 101.2 110.3)">RN3C</text>
<text x="106.3" y="110.3" transform="rotate(-90 106.3 110.3)">RN3B</text>
<text x="121.5" y="110.3" transform="rotate(-90 121.5 110.3)">RN3D</text>
<text x="113" y="115.2">U12B</text>
<text x="113" y="117.7">7438</text>
<text x="90.1" y="135.7">U12D</text>
<text x="91.2" y="138">7438</text>
<text x="80.5" y="187.6">+5V</text>
<text x="74.2" y="192.4">1k</text>
<text x="77.6" y="192.4">x</text>
<text x="79.8" y="192.4">4</text>
<text x="94.2" y="192.4">1k</text>
<text x="97.6" y="192.4">x</text>
<text x="99.8" y="192.4">4</text>
<text x="103.9" y="198">R98</text>
<text x="231.1" y="197.2">+5V</text>
<text x="64.1" y="201.5">U14</text>
<text x="80.6" y="200.7" transform="rotate(-90 80.6 200.7)">RN4A</text>
<text x="85.7" y="200.7" transform="rotate(-90 85.7 200.7)">RN4B</text>
<text x="90.8" y="200.7" transform="rotate(-90 90.8 200.7)">RN4C</text>
<text x="95.9" y="200.7" transform="rotate(-90 95.9 200.7)">RN4D</text>
<text x="100.9" y="200.7" transform="rotate(-90 100.9 200.7)">RN3A</text>
<text x="103.9" y="199.7">1k</text>
<text x="60.2" y="207.9">A0</text>
<text x="62.3" y="204.1">74S474</text>
<text x="69.2" y="207.9">D0</text>
<text x="193.2" y="206.6">74LS08</text>
<text x="194.9" y="204.1">U8A</text>
<text x="223.3" y="207.9">B3</text>
<text x="230.7" y="209.3" transform="rotate(-90 230.7 209.3)">VCC</text>
<text x="231.8" y="207.9">Ia&gt;b</text>
<text x="60.2" y="210.4">A1</text>
<text x="60.2" y="213">A2</text>
<text x="60.2" y="215.5">A3</text>
<text x="69.2" y="210.4">D1</text>
<text x="69.2" y="213">D2</text>
<text x="69.2" y="215.5">D3</text>
<text x="208.5" y="214.5">GND</text>
<text x="223.3" y="210.4">B2</text>
<text x="223.3" y="213">B1</text>
<text x="223.3" y="215.5">B0</text>
<text x="231.8" y="210.4">Ia&lt;b</text>
<text x="231.8" y="213">Ia=b</text>
<text x="60.2" y="218">A4</text>
<text x="60.2" y="220.6">A5</text>
<text x="69.2" y="218">D4</text>
<text x="69.2" y="220.6">D5</text>
<text x="223.3" y="220.6">A3</text>
<text x="241.5" y="218.3">GND</text>
<text x="60.2" y="223.1">A6</text>
<text x="60.2" y="225.7">A7</text>
<text x="69.2" y="223.1">D6</text>
<text x="69.2" y="225.7">D7</text>
<text x="223.3" y="223.1">A2</text>
<text x="223.3" y="225.7">A1</text>
<text x="231.1" y="223.1">Oa&gt;b</text>
<text x="231.1" y="225.7">Oa&lt;b</text>
<text x="39.9" y="233.5">+5V</text>
<text x="60.2" y="228.2">A8</text>
<text x="60.2" y="233.3">~{CE1}</text>
<text x="74.2" y="230.7">+5V</text>
<text x="223.3" y="228.2">A0</text>
<text x="230.7" y="228.9" transform="rotate(-90 230.7 228.9)">GND</text>
<text x="230.9" y="233">U15</text>
<text x="231.1" y="228.2">Oa=b</text>
<text x="60.2" y="235.8">~{CE2}</text>
<text x="60.2" y="238.4">CE3</text>
<text x="68.1" y="235.8">VPP</text>
<text x="68.1" y="238.4">VCC</text>
<text x="230.9" y="235.3">74LS85</text>
<text x="44.4" y="240.6">RN2A</text>
<text x="51.3" y="246">GND</text>
<text x="60.2" y="240.9">CE4</text>
<text x="67.8" y="240.9">GND</text>
<text x="227.6" y="241.1">GND</text>
<text x="247.6" y="246">U12C</text>
<text x="255.3" y="246">7438</text>
<text x="73.9" y="246.2">GND</text>
</g>
<g font-size="1.8" fill="#a90000">
<text x="74.7" y="49.6" transform="rotate(-90 74.7 49.6)">1</text>
<text x="79.8" y="49.6" transform="rotate(-90 79.8 49.6)">1</text>
<text x="89.9" y="49.6" transform="rotate(-90 89.9 49.6)">1</text>
<text x="95" y="49.6" transform="rotate(-90 95 49.6)">1</text>
<text x="100.1" y="49.6" transform="rotate(-90 100.1 49.6)">1</text>
<text x="105.2" y="49.6" transform="rotate(-90 105.2 49.6)">1</text>
<text x="53.9" y="58.2">8</text>
<text x="69.1" y="58.2">9</text>
<text x="74.7" y="56" transform="rotate(-90 74.7 56)">3</text>
<text x="79.8" y="56" transform="rotate(-90 79.8 56)">4</text>
<text x="84.8" y="56" transform="rotate(-90 84.8 56)">5</text>
<text x="89.9" y="56" transform="rotate(-90 89.9 56)">7</text>
<text x="95" y="56" transform="rotate(-90 95 56)">6</text>
<text x="100.1" y="56" transform="rotate(-90 100.1 56)">5</text>
<text x="105.2" y="56" transform="rotate(-90 105.2 56)">4</text>
<text x="227.1" y="59.7" transform="rotate(-90 227.1 59.7)">16</text>
<text x="53.9" y="60.7">7</text>
<text x="53.9" y="63.2">6</text>
<text x="53.9" y="65.8">5</text>
<text x="68.5" y="60.7">10</text>
<text x="68.5" y="63.2">11</text>
<text x="68.5" y="65.8">13</text>
<text x="216.5" y="63.2">4</text>
<text x="236.8" y="63.2">2</text>
<text x="236.8" y="65.8">3</text>
<text x="53.9" y="68.3">4</text>
<text x="53.9" y="70.9">3</text>
<text x="68.5" y="68.3">14</text>
<text x="68.5" y="70.9">15</text>
<text x="216.5" y="68.3">5</text>
<text x="236.8" y="68.3">7</text>
<text x="236.8" y="70.9">6</text>
<text x="53.9" y="73.4">2</text>
<text x="53.9" y="75.9">1</text>
<text x="68.5" y="73.4">16</text>
<text x="68.5" y="75.9">17</text>
<text x="215.9" y="73.4">12</text>
<text x="236.2" y="73.4">10</text>
<text x="236.2" y="75.9">11</text>
<text x="53.3" y="78.5">23</text>
<text x="53.3" y="83.6">21</text>
<text x="185.6" y="81">9</text>
<text x="196.8" y="83.6">8</text>
<text x="215.9" y="78.5">13</text>
<text x="216.5" y="83.6">9</text>
<text x="236.2" y="78.5">15</text>
<text x="236.2" y="81">14</text>
<text x="53.3" y="86.1">20</text>
<text x="53.3" y="88.6">19</text>
<text x="68.5" y="86.1">22</text>
<text x="68.5" y="88.6">24</text>
<text x="91.6" y="86.1">4</text>
<text x="102.8" y="88.6">6</text>
<text x="109.8" y="86.1">12</text>
<text x="121.2" y="88.6">11</text>
<text x="185" y="86.1">10</text>
<text x="216.5" y="86.1">1</text>
<text x="41.8" y="93.7">1</text>
<text x="48.2" y="93.7">2</text>
<text x="53.3" y="91.2">18</text>
<text x="68.5" y="91.2">12</text>
<text x="91.6" y="91.2">5</text>
<text x="109.8" y="91.2">13</text>
<text x="227.1" y="92.1" transform="rotate(-90 227.1 92.1)">8</text>
<text x="102.6" y="105.5" transform="rotate(-90 102.6 105.5)">1</text>
<text x="102.6" y="111.8" transform="rotate(-90 102.6 111.8)">4</text>
<text x="107.7" y="111.8" transform="rotate(-90 107.7 111.8)">3</text>
<text x="122.9" y="111.8" transform="rotate(-90 122.9 111.8)">5</text>
<text x="87.6" y="115.3">1</text>
<text x="99" y="117.9">3</text>
<text x="87.6" y="120.4">2</text>
<text x="109.1" y="120.4">4</text>
<text x="109.1" y="125.5">5</text>
<text x="120.6" y="122.9">6</text>
<text x="87" y="126.7">12</text>
<text x="87" y="131.8">13</text>
<text x="98.4" y="129.3">11</text>
<text x="77.2" y="195.7" transform="rotate(-90 77.2 195.7)">1</text>
<text x="82.3" y="195.7" transform="rotate(-90 82.3 195.7)">1</text>
<text x="87.4" y="195.7" transform="rotate(-90 87.4 195.7)">1</text>
<text x="92.5" y="195.7" transform="rotate(-90 92.5 195.7)">1</text>
<text x="97.5" y="195.7" transform="rotate(-90 97.5 195.7)">1</text>
<text x="77.2" y="202" transform="rotate(-90 77.2 202)">2</text>
<text x="82.3" y="202" transform="rotate(-90 82.3 202)">3</text>
<text x="87.4" y="202" transform="rotate(-90 87.4 202)">4</text>
<text x="92.5" y="202" transform="rotate(-90 92.5 202)">5</text>
<text x="97.5" y="202" transform="rotate(-90 97.5 202)">2</text>
<text x="229.6" y="203.2" transform="rotate(-90 229.6 203.2)">16</text>
<text x="57.7" y="206.8">8</text>
<text x="57.7" y="209.3">7</text>
<text x="72.3" y="209.3">10</text>
<text x="73" y="206.8">9</text>
<text x="190.4" y="209.3">1</text>
<text x="218.4" y="209.3">14</text>
<text x="219" y="206.8">1</text>
<text x="239.3" y="206.8">4</text>
<text x="239.3" y="209.3">2</text>
<text x="57.7" y="211.8">6</text>
<text x="57.7" y="214.4">5</text>
<text x="72.3" y="211.8">11</text>
<text x="72.3" y="214.4">13</text>
<text x="190.4" y="214.4">2</text>
<text x="201.9" y="211.8">3</text>
<text x="218.4" y="211.8">11</text>
<text x="219" y="214.4">9</text>
<text x="239.3" y="211.8">3</text>
<text x="57.7" y="216.9">4</text>
<text x="57.7" y="219.5">3</text>
<text x="57.7" y="222">2</text>
<text x="72.3" y="216.9">14</text>
<text x="72.3" y="219.5">15</text>
<text x="72.3" y="222">16</text>
<text x="218.4" y="219.5">15</text>
<text x="218.4" y="222">13</text>
<text x="239.3" y="222">5</text>
<text x="57.1" y="227.1">23</text>
<text x="57.7" y="224.5">1</text>
<text x="72.3" y="224.5">17</text>
<text x="218.4" y="224.5">12</text>
<text x="218.4" y="227.1">10</text>
<text x="239.3" y="224.5">7</text>
<text x="239.3" y="227.1">6</text>
<text x="57.1" y="232.2">21</text>
<text x="229.6" y="233.1" transform="rotate(-90 229.6 233.1)">8</text>
<text x="43.1" y="237.2">1</text>
<text x="49.5" y="237.2">2</text>
<text x="57.1" y="234.7">20</text>
<text x="57.1" y="237.2">19</text>
<text x="57.1" y="239.8">18</text>
<text x="72.3" y="234.7">22</text>
<text x="72.3" y="237.2">24</text>
<text x="72.3" y="239.8">12</text>
<text x="247.6" y="236">9</text>
<text x="259" y="238.5">8</text>
<text x="247" y="241">10</text>
</g>
<g font-size="1.8" fill="#840084">
<text x="75.8" y="53.4" transform="rotate(-90 75.8 53.4)">H1</text>
<text x="80.9" y="53.4" transform="rotate(-90 80.9 53.4)">H1</text>
<text x="86" y="53.4" transform="rotate(-90 86 53.4)">H1</text>
<text x="91" y="53.4" transform="rotate(-90 91 53.4)">H5</text>
<text x="96.1" y="53.4" transform="rotate(-90 96.1 53.4)">H5</text>
<text x="101.2" y="53.4" transform="rotate(-90 101.2 53.4)">H5</text>
<text x="106.3" y="53.4" transform="rotate(-90 106.3 53.4)">H5</text>
<text x="226.1" y="74.5">J2</text>
<text x="96.8" y="89.8">I1</text>
<text x="115.6" y="89.8">J6</text>
<text x="190.8" y="84.7">I1</text>
<text x="44.3" y="94.8">H1</text>
<text x="61.5" y="96.1">I5</text>
<text x="103.7" y="109.3" transform="rotate(-90 103.7 109.3)">H4</text>
<text x="108.8" y="109.3" transform="rotate(-90 108.8 109.3)">H4</text>
<text x="124.1" y="109.3" transform="rotate(-90 124.1 109.3)">H4</text>
<text x="92.8" y="119">J1</text>
<text x="114.4" y="124.1">J1</text>
<text x="92.8" y="130.4">J1</text>
<text x="78.3" y="199.5" transform="rotate(-90 78.3 199.5)">H3</text>
<text x="83.4" y="199.5" transform="rotate(-90 83.4 199.5)">H3</text>
<text x="88.5" y="199.5" transform="rotate(-90 88.5 199.5)">H3</text>
<text x="93.6" y="199.5" transform="rotate(-90 93.6 199.5)">H3</text>
<text x="98.7" y="199.5" transform="rotate(-90 98.7 199.5)">H4</text>
<text x="195.7" y="213">J7</text>
<text x="228.4" y="217.8">J3</text>
<text x="45.6" y="238.4">H5</text>
<text x="252.8" y="239.6">J1</text>
<text x="63.4" y="244.7">G1/2</text>
</g>
<g font-size="1.8" fill="#0f0f0f">
<text x="49.5" y="58.1">A0</text>
<text x="49.5" y="65.7">A3</text>
<text x="49.5" y="63.2">A2</text>
<text x="49.5" y="60.6">A1</text>
<text x="209.5" y="63.2">D6</text>
<text x="250.2" y="63.2">BOOT</text>
<text x="49.5" y="70.8">A5</text>
<text x="49.5" y="68.2">A4</text>
<text x="209.5" y="68.2">D7</text>
<text x="250.2" y="68.2">f7_q1</text>
<text x="49.5" y="75.9">A7</text>
<text x="49.5" y="73.3">A6</text>
<text x="132.1" y="73.3">~{IAL}</text>
<text x="209.5" y="73.3">D5</text>
<text x="49.5" y="78.4">A8</text>
<text x="177.8" y="80.9">~{CF7}</text>
<text x="209.5" y="78.4">D4</text>
<text x="177.8" y="86">~{IOW}</text>
<text x="49.5" y="206.7">A10</text>
<text x="49.5" y="209.2">A11</text>
<text x="49.5" y="214.3">A13</text>
<text x="49.5" y="211.7">A12</text>
<text x="179.1" y="211.7">A9</text>
<text x="246.4" y="211.7">~{IORQ}</text>
<text x="29.2" y="221.9">BOOT</text>
<text x="49.5" y="219.4">A15</text>
<text x="49.5" y="216.8">A14</text>
<text x="116.8" y="219.4">~{IAH}</text>
<text x="179.1" y="221.9">~{IAH}</text>
<text x="29.2" y="224.4">f7_q1</text>
<text x="29.2" y="227">RELOK</text>
<text x="179.1" y="224.4">~{IAL}</text>
<text x="208.3" y="227">~{M1}</text>
<text x="271.8" y="238.4">D5</text>
</g>
<g font-size="1.8" fill="#725600">
<text x="138.6" y="64.4">~{CS55}</text>
<text x="138.6" y="69.4">~{CS51}</text>
<text x="138.6" y="66.9">~{CSFDC}</text>
<text x="268.2" y="66.9">~{BOOT}</text>
<text x="268.2" y="74.5">RELOK</text>
<text x="138.6" y="79.6">~{CFE}</text>
<text x="268.2" y="82.1">~{NR}</text>
<text x="138.6" y="89.8">CSFE</text>
<text x="138.6" y="124.1">~{CF1}</text>
<text x="18" y="155.8">~{RESET}</text>
<text x="20.3" y="152">~{IOW}</text>
<text x="171.6" y="192.6">~{IORQ}</text>
<text x="128.5" y="207.9">~{ROM1}</text>
<text x="128.5" y="213">~{RS}</text>
<text x="128.5" y="210.4">~{ROM3}</text>
<text x="128.5" y="215.5">~{DR}</text>
<text x="128.5" y="218">~{ROM2}</text>
<text x="173.5" y="230.7">~{M1}</text>
<text x="272" y="228.2">RESTART</text>
</g>
<text font-size="1.8" fill="#009600" x="204.5" y="86">~{RESET}</text>
</svg>
